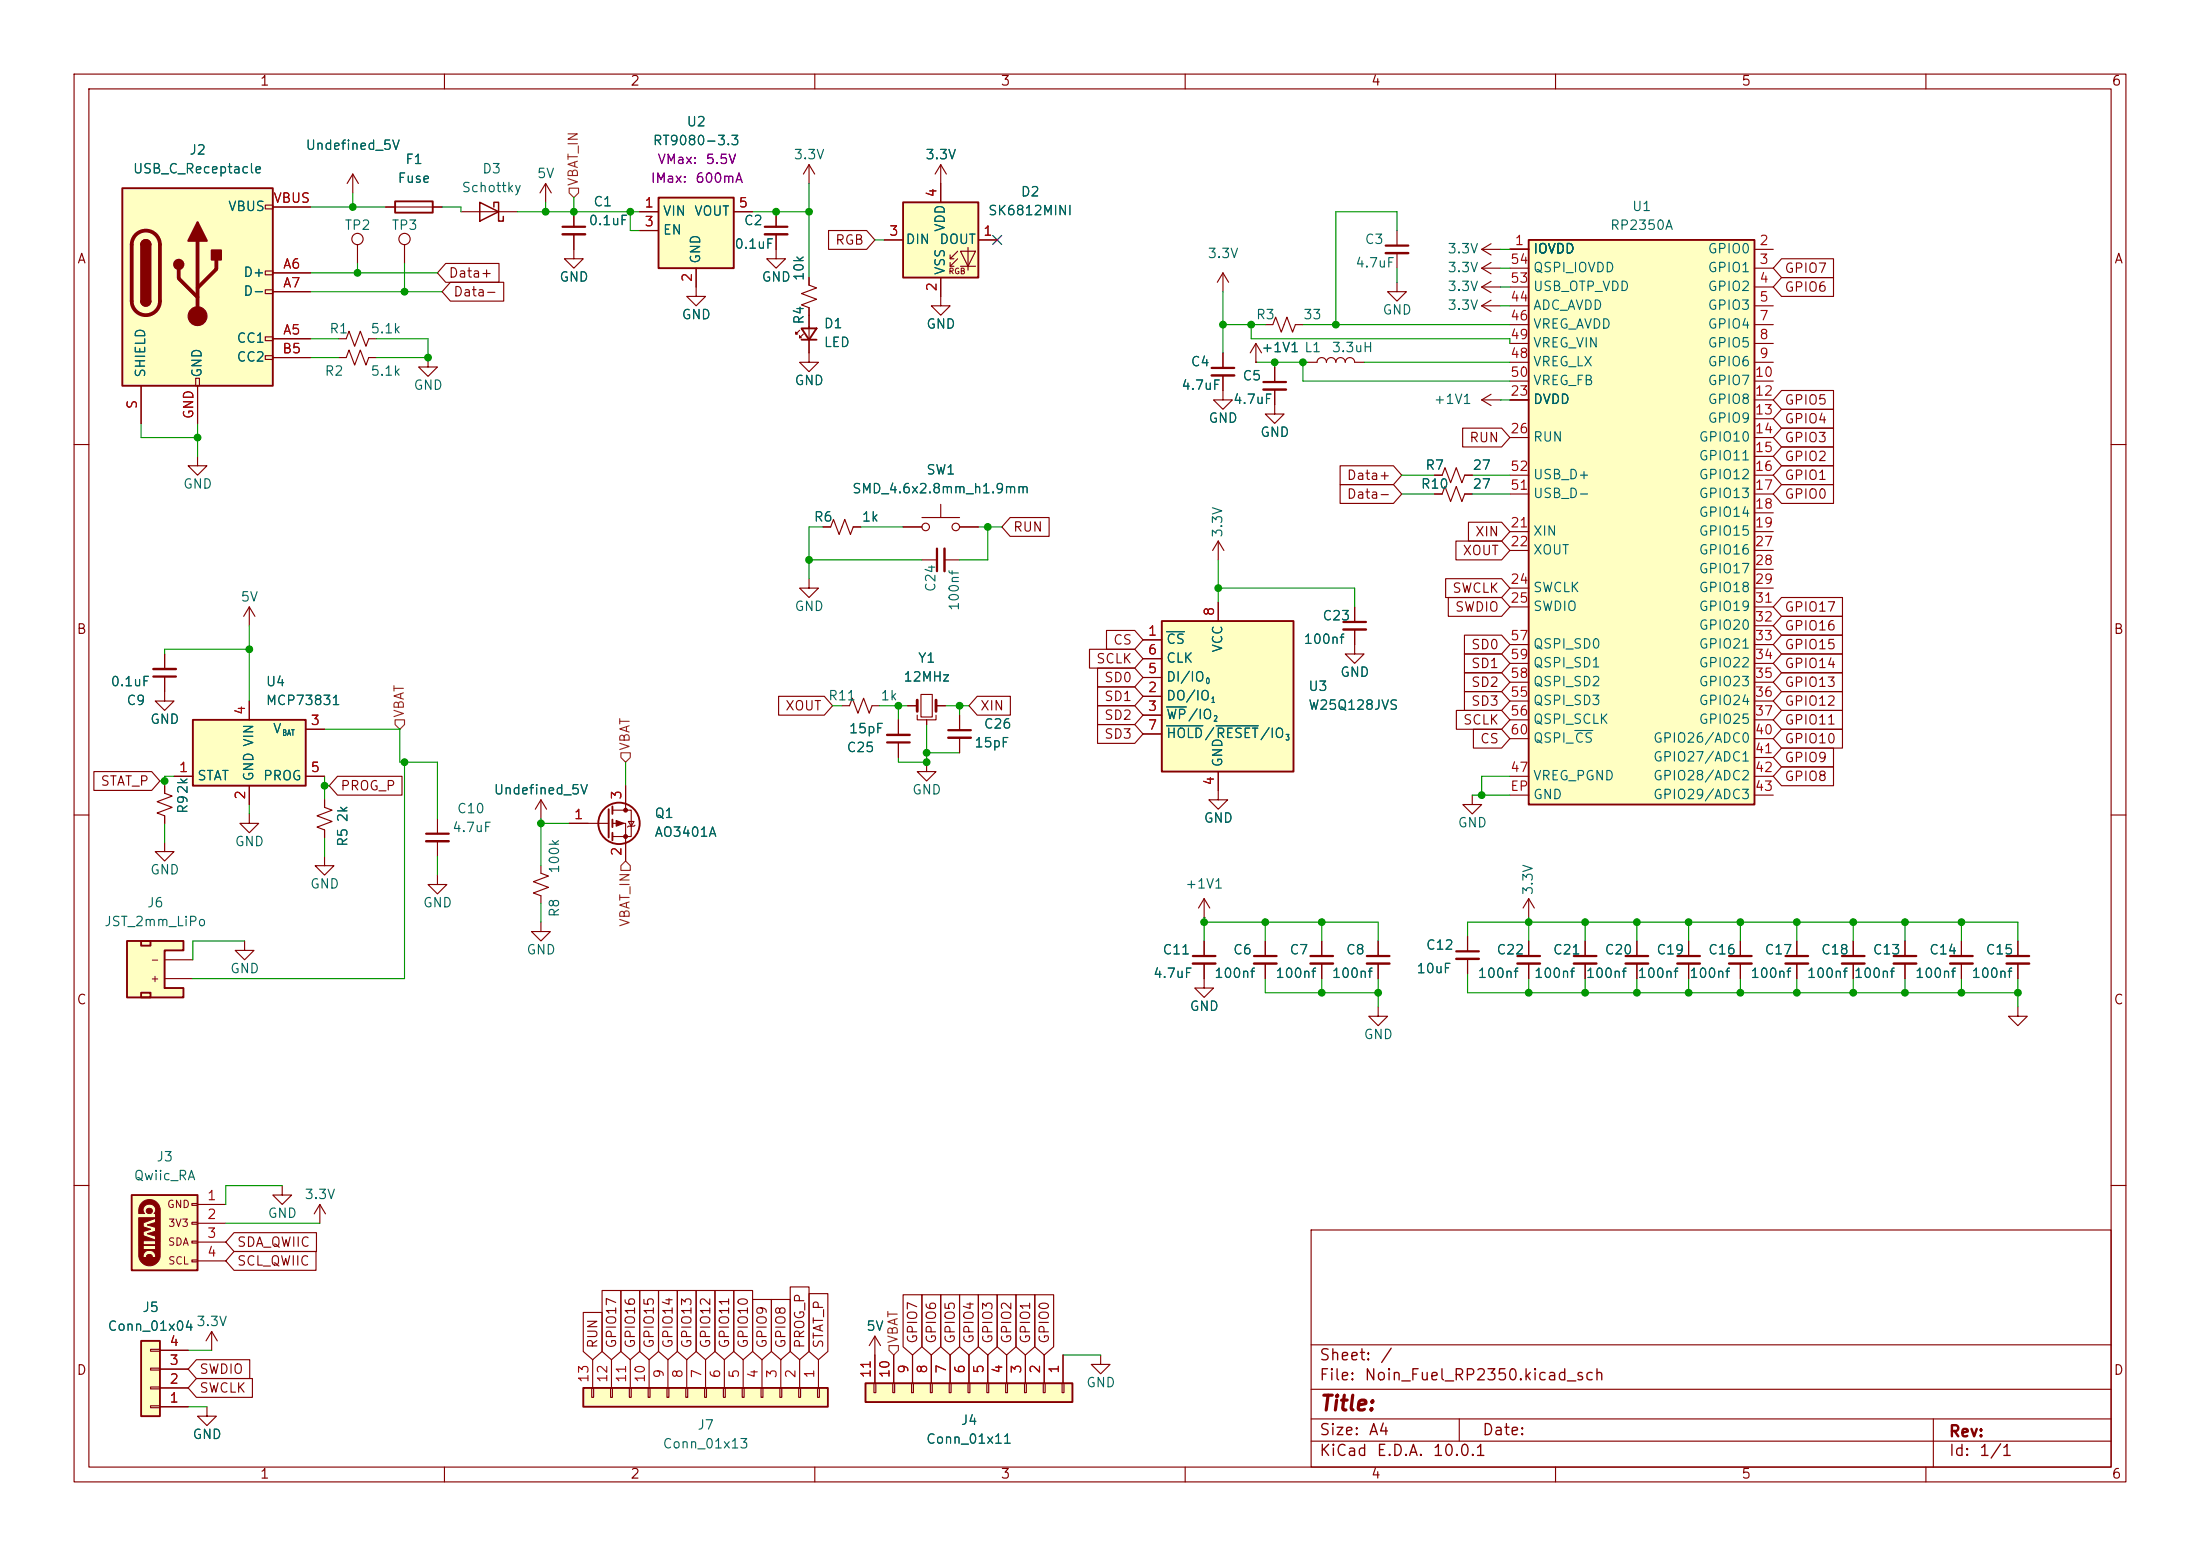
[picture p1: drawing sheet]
<svg xmlns="http://www.w3.org/2000/svg" width="297mm" height="210mm" viewBox="0 0 297 210" stroke-linecap="round" stroke-linejoin="round" font-family="sans-serif">
<g fill="none" stroke="#840000" stroke-width=".15">
<path d="M10 10h277v190h-277zM12 12h273v186h-273zM60 10v2M110 10v2M160 10v2M210 10v2M260 10v2M109.2 37.5v1l1 .4-2 .7 2 .8-2 .7 1 .4v1M127 22.2l-.8 1.3M127 22.2l.8 1.3M127 22.2v2.6M10 60h2"/>
<path d="M285 60h2M10 110h2M73 116.8v1.1l1 .3-2 .8 2 .8-2 .7 1 .4v1M285 110h2M73 124.5v1.2h1.3l-1.3 1.3-1.2-1.3h1.2M221 127v2M221 130v2.1M272.4 135.9v1.3h1.3l-1.3 1.2-1.3-1.2h1.3M10 160h2M28.6 179.7l-.8 1.3M28.6 179.7l.7 1.3M28.6 179.7v2.5"/>
<path d="M177 166h108v32h-108zM285 160h2M60 198v2M110 198v2M160 198v2M177 194.5h108M177 191.5h108M177 187.5h108M177 181.5h108M197 191.5v3M210 198v2M260 198v2"/>
<path d="M261 191.5v6.5"/>
</g>
<path d="M219.5 129h3" fill="none" stroke="#840000" stroke-width=".3"/>
<path d="M219.5 130h3" fill="none" stroke="#840000" stroke-width=".33"/>
<path d="M121.9 27.3h10.2v10.2h-10.2z" fill="#ffffc2"/>
<g fill="none" stroke="#840000" stroke-width=".15">
<path d="M109.2 22.2l-.7 1.3M109.2 22.2l.8 1.3M109.2 22.2v2.6M119.4 32.4h2.5M127 24.8v2.5M127 37.5v2.5M128.3 34.9h.5M128.3 35.9h.5M129.3 33.9l-1 1v-.5M129.3 34.9l-1 1v-.5M129.7 33.9h2l-1 2zM129.7 35.9h2"/>
<path d="M130.7 33.4v3M132.1 32.4h2.5M257.2 127v2M257.2 130v2.1M264.8 127v2M264.8 130v2.1"/>
</g>
<path d="M121.9 27.3h10.2v10.2h-10.2z" fill="none" stroke="#840000" stroke-width=".25"/>
<path d="M255.7 129h3M263.3 129h3" fill="none" stroke="#840000" stroke-width=".3"/>
<path d="M255.7 130h3M263.3 130h3" fill="none" stroke="#840000" stroke-width=".33"/>
<path d="M19 181h2.6v10.1h-2.6z" fill="#ffffc2"/>
<path d="M19 181h2.6v10.1h-2.6z" fill="none" stroke="#840000" stroke-width=".25"/>
<g fill="none" stroke="#840000" stroke-width=".15">
<path d="M188.6 31.1v2M188.6 34.2v2M200 33.7l1.3 .7M200 33.7h2.6M201.3 32.9l-1.3 .8M109.2 47.6v1.3h1.3l-1.3 1.3-1.3-1.3h1.3M22.2 91.3v3.3h1.3l-1.3 1.3-1.2-1.3h1.2M22.2 88.3v2M33.7 81.9l-.8 1.3M33.7 81.9l.7 1.3M33.7 81.9v2.6M206.4 121.3l-.8 1.3"/>
<path d="M206.4 121.3l.7 1.3M206.4 121.3v2.5M228 127v2M228 130v2.1M234.9 127v2M234.9 130v2.1M250.2 127v2M250.2 130v2.1M20.3 189.7h1.3v.3h-1.3zM20.3 187.2h1.3v.3h-1.3zM20.3 184.7h1.3v.2h-1.3zM20.3 182.1h1.3v.3h-1.3z"/>
<path d="M21.6 189.9h3.8M21.6 187.3h3.8M21.6 184.8h3.8M21.6 182.2h3.8M27.9 189.9v1.2h1.3l-1.3 1.3-1.2-1.3h1.2"/>
</g>
<path d="M187.1 33.1h3M20.7 91.3h3M226.4 129h3.1M233.4 129h3.1M248.7 129h3" fill="none" stroke="#840000" stroke-width=".3"/>
<path d="M187.1 34.2h3M20.7 90.3h3M226.4 130h3.1M233.4 130h3.1M248.7 130h3" fill="none" stroke="#840000" stroke-width=".33"/>
<path d="M26 97.2h15.3v8.8h-15.3z" fill="#ffffc2"/>
<path d="M26 97.2h15.3v8.8h-15.3z" fill="none" stroke="#840000" stroke-width=".25"/>
<g fill="none" stroke="#840000" stroke-width=".15">
<path d="M62.2 28.6h7.6M33.7 94.6v2.6M41.3 98.4h2.5M182.9 87v1.3h1.2l-1.2 1.2-1.3-1.2h1.3M22.2 113.7v1.2h1.3l-1.3 1.3-1.2-1.3h1.2M23.5 104.8h2.5M33.7 106v2.6M41.3 104.8h2.5M43.8 108v1l1 .3-2 .8 2 .8-2 .7 1 .4v1M206.4 127v2M206.4 130v2.1M214 127v2"/>
<path d="M214 130v2.1"/>
</g>
<path d="M204.9 129h3M212.5 129h3" fill="none" stroke="#840000" stroke-width=".3"/>
<path d="M204.9 130h3M212.5 130h3" fill="none" stroke="#840000" stroke-width=".33"/>
<path d="M64.8 27.3l2.5 1.3-2.5 1.2zM66.7 27.9v-.6h.6v2.5h.6v-.6" fill="none" stroke="#840000" stroke-width=".2"/>
<path d="M156.8 83.8h17.8v20.3h-17.8z" fill="#ffffc2"/>
<path d="M156.8 83.8h17.8v20.3h-17.8z" fill="none" stroke="#840000" stroke-width=".25"/>
<g fill="none" stroke="#840000" stroke-width=".15">
<path d="M165.1 36.8l-.8 1.3M165.1 36.8l.8 1.3M165.1 36.8v2.6M188.6 38.1v1.3h1.3l-1.3 1.2-1.3-1.2h1.3M169.5 48.9h.1M169.5 46.4l-.7 1.2M169.5 46.4l.8 1.2M169.5 46.4v2.5M170.8 43.8h1l.4-1 .8 2 .7-2 .8 2 .4-1h1M200 54l1.3 .7M200 54h2.6M201.3 53.2l-1.3 .8"/>
<path d="M202.6 54h.1M193.7 66.7h1l.4-1 .7 2 .8-2 .8 2 .3-1h1.1M193.7 64.1h1l.4-1 .7 2.1 .8-2.1 .8 2.1 .3-1.1h1.1M121.3 97.2v2M129.5 96.5v2.1M129.5 99.6v2M154.3 86.4h2.5M154.3 94h2.5M154.3 96.5h2.5M154.3 91.4h2.5M154.3 88.9h2.5M154.3 99.1h2.5"/>
<path d="M164.5 81.3v2.5M182.9 81.9v2M182.9 85v2M22.2 106v1.1l1 .3-2 .8 2 .8-2 .7 1 .4v1M33.7 109.9v1.2h1.2l-1.2 1.3-1.3-1.3h1.3M43.8 115.6v1.2h1.3l-1.3 1.3-1.3-1.3h1.3M121.3 100.2v2M125.1 102.9v1.2h1.3l-1.3 1.3-1.3-1.3h1.3M164.5 104.1v3.9h1.2l-1.2 1.2-1.3-1.2h1.3M33 127v1.3h1.3l-1.3 1.2-1.3-1.2h1.3M162.6 123.8h.1M162.6 121.3l-.8 1.3"/>
<path d="M162.6 121.3l.7 1.3M162.6 121.3v2.5M186.1 135.9v1.3h1.2l-1.2 1.2-1.3-1.2h1.3"/>
</g>
<path d="M157.5 85.3h2.4M157.5 95.4h2.7M157.5 98h4.9M164.2 98h5.7" fill="none" stroke="#006464" stroke-width=".15"/>
<path d="M128 98.6h3.1M181.4 83.9h3M119.8 100.2h3" fill="none" stroke="#840000" stroke-width=".3"/>
<path d="M119.8 99.2h3M128 99.6h3.1M181.4 85h3" fill="none" stroke="#840000" stroke-width=".33"/>
<path d="M206.4 32.4h30.5v76.2h-30.5z" fill="#ffffc2"/>
<path d="M206.4 32.4h30.5v76.2h-30.5z" fill="none" stroke="#840000" stroke-width=".25"/>
<g fill="none" stroke="#840000" stroke-width=".15">
<path d="M203.8 33.7h2.6M203.8 36.2h2.6M203.8 38.7h2.6M236.9 33.7h2.5M236.9 36.2h2.5M236.9 38.7h2.5M203.8 41.3h2.6M203.8 54h2.6M203.8 43.8h2.6M203.8 46.4h2.6M203.8 48.9h2.6M203.8 51.4h2.6"/>
<path d="M203.8 59.1h2.6M236.9 41.3h2.5M236.9 54h2.5M236.9 43.8h2.5M236.9 46.4h2.5M236.9 48.9h2.5M236.9 51.4h2.5M236.9 56.5h2.5M236.9 59.1h2.5M203.8 64.1h2.6M203.8 66.7h2.6M203.8 71.8h2.6"/>
<path d="M203.8 74.3h2.6M203.8 79.4h2.6M236.9 61.6h2.5M236.9 64.1h2.5M236.9 66.7h2.5M236.9 69.2h2.5M236.9 71.8h2.5M236.9 74.3h2.5M236.9 79.4h2.5M236.9 76.8h2.5M203.8 81.9h2.6M203.8 87h2.6"/>
<path d="M203.8 89.5h2.6M203.8 92.1h2.6M203.8 94.6h2.6M203.8 97.2h2.6M203.8 99.7h2.6M236.9 81.9h2.5M236.9 84.5h2.5M236.9 87h2.5M236.9 89.5h2.5M236.9 92.1h2.5M236.9 94.6h2.5M236.9 97.2h2.5"/>
<path d="M236.9 99.7h2.5M203.8 104.8h2.6M203.8 107.3h2.6M236.9 102.2h2.5M236.9 104.8h2.5M236.9 107.3h2.5"/>
</g>
<path d="M212.6 98.6h2.4" fill="none" stroke="#006464" stroke-width=".15"/>
<path d="M78.7 187.3h33.1v2.6h-33.1z" fill="#ffffc2"/>
<g fill="none" stroke="#840000" stroke-width=".25">
<path d="M82.2 109.2v3.8M82.7 108.8v1.1M82.7 110.6v1M82.7 112.4v1M78.7 187.3h33.1v2.6h-33.1z"/>
<circle cx="83.6" cy="111.1" r="2.79"/>
</g>
<g fill="none" stroke="#840000" stroke-width=".15">
<path d="M200 41.3l1.3 .7M200 41.3h2.6M201.3 40.5l-1.3 .8M76.8 111.1h5.4M82.7 109.3h2.5v3.6h-2.5M82.7 111.1h1.8v5.1M84.5 106v3.3M84.8 110.9h.8l-.4 .6zM85.7 111.4l-.1 .1h-.8l-.1 .1M178.4 127v2M178.4 130v2.1M79.9 187.3h.2v1.3h-.2z"/>
<path d="M80 183.5v3.8M82.4 187.3h.3v1.3h-.3zM82.5 183.5v3.8M85 187.3h.2v1.3h-.2zM85.1 183.5v3.8M87.5 187.3h.3v1.3h-.3zM87.6 183.5v3.8M90 187.3h.3v1.3h-.3zM90.2 183.5v3.8M92.6 187.3h.2v1.3h-.2zM92.7 183.5v3.8M95.1 187.3h.3v1.3h-.3z"/>
<path d="M95.2 183.5v3.8M97.7 187.3h.2v1.3h-.2zM97.8 183.5v3.8M100.2 187.3h.3v1.3h-.3zM100.3 183.5v3.8M102.7 187.3h.3v1.3h-.3zM102.9 183.5v3.8M105.3 187.3h.2v1.3h-.2zM105.4 183.5v3.8M107.8 187.3h.3v1.3h-.3zM107.9 183.5v3.8M110.4 187.3h.2v1.3h-.2z"/>
<path d="M110.5 183.5v3.8"/>
</g>
<path d="M176.9 129h3.1" fill="none" stroke="#840000" stroke-width=".3"/>
<path d="M176.9 130h3.1" fill="none" stroke="#840000" stroke-width=".33"/>
<g fill="#840000" stroke="#840000" stroke-width=".15">
<path d="M83.2 110.7l1 .4-1 .4z"/>
<circle cx="84.5" cy="109.3" r=".25"/>
<circle cx="84.5" cy="112.9" r=".25"/>
</g>
<path d="M116.8 186.7h28v2.5h-28z" fill="#ffffc2"/>
<path d="M53.3 27.2h5.1v1.5h-5.1zM116.8 186.7h28v2.5h-28z" fill="none" stroke="#840000" stroke-width=".25"/>
<g fill="none" stroke="#840000" stroke-width=".15">
<path d="M47.6 23.5l-.7 1.3M47.6 23.5l.8 1.3M47.6 23.5v2.5M52.1 27.9h7.6M54.6 33v2.6M77.5 31.6v3.3h1.2l-1.2 1.3-1.3-1.3h1.3M77.5 28.6v2M200 36.2l1.3 .8M200 36.2h2.6M200 38.7l1.3 .8M200 38.7h2.6M201.3 35.4l-1.3 .8"/>
<path d="M201.3 38l-1.3 .7M57.8 48.3v1.2h1.3l-1.3 1.3-1.3-1.3h1.3M165.1 50.7v3.3h1.3l-1.3 1.2-1.3-1.2h1.3M165.1 47.6v2.1M172.1 52.6v3.3h1.3l-1.3 1.3-1.3-1.3h1.3M172.1 49.5v2.1M176.5 48.9h1.3a.64 .64 0 0 1 .6-.6 .64 .64 0 0 1 .7 .6 .64 .64 0 0 1 .6-.6 .64 .64 0 0 1 .6 .6 .64 .64 0 0 1 .7-.6 .64 .64 0 0 1 .6 .6 .64 .64 0 0 1 .6-.6 .64 .64 0 0 1 .7 .6h1.2M26.7 61.6v1.3h1.2l-1.2 1.2-1.3-1.2h1.3M164.5 73l-.8 1.3M164.5 73l.7 1.3M164.5 73v2.6M198.8 107.3v1.3h1.2l-1.2 1.3-1.3-1.3h1.3"/>
<path d="M43.2 162.6l-.8 1.2M43.2 162.6l.7 1.2M43.2 162.6v2.5M118 186.7h.2v1.3h-.2zM118.1 180.3v6.4M118.1 180.3l-.8 1.3M118.1 180.3l.8 1.3M120.5 186.7h.3v1.3h-.3zM120.6 182.9v3.8M123.1 186.7h.2v1.3h-.2zM123.2 182.9v3.8M125.6 186.7h.3v1.3h-.3z"/>
<path d="M125.7 182.9v3.8M128.1 186.7h.3v1.3h-.3zM128.3 182.9v3.8M130.7 186.7h.2v1.3h-.2zM130.8 182.9v3.8M133.2 186.7h.3v1.3h-.3zM133.3 182.9v3.8M135.8 186.7h.2v1.3h-.2zM135.9 182.9v3.8M138.3 186.7h.3v1.3h-.3zM138.4 182.9v3.8M140.8 186.7h.3v1.3h-.3z"/>
<path d="M141 182.9v3.8M143.4 186.7h.2v1.3h-.2zM143.5 182.9v3.8M148.6 182.9v1.3h1.3l-1.3 1.2-1.3-1.2h1.3"/>
<circle cx="54.6" cy="32.3" r=".76"/>
</g>
<path d="M75.9 30.6h3.1M163.6 49.7h3M170.6 51.6h3" fill="none" stroke="#840000" stroke-width=".3"/>
<path d="M75.9 31.6h3.1M163.6 50.7h3M170.6 52.6h3" fill="none" stroke="#840000" stroke-width=".33"/>
<path d="M16.5 25.4h20.3v26.7h-20.3z" fill="#ffffc2"/>
<g fill="none" stroke="#840000" stroke-width=".15">
<path d="M35.8 27.7h1v.5h-1zM35.8 36.6h1v.5h-1zM35.8 39.1h1v.5h-1zM36.8 36.8h5.1M36.8 39.4h5.1M36.8 27.9h5.1M48.3 33v2.6M19 52.1v5.1M26.4 51.1h.5v1h-.5zM26.7 52.1v5.1M35.8 45.5h1v.5h-1zM35.8 48h1v.5h-1z"/>
<path d="M36.8 45.7h5.1M36.8 48.3h5.1M59.1 118.1v1.3h1.2l-1.2 1.3-1.3-1.3h1.3M59.1 110.5v2M59.1 113.5v2.1M73 108l-.7 1.2M73 108l.8 1.2M73 108v2.5M162.6 130v3.4h1.2l-1.2 1.2-1.3-1.2h1.3M162.6 127v2M170.8 127v2M170.8 130v2.1"/>
<path d="M186.1 127v2M186.1 130v2.1M198.1 126.4v2M198.1 129.4v2M242.6 127v2M242.6 130v2.1M272.4 127v2M272.4 130v2.1"/>
<circle cx="48.3" cy="32.3" r=".76"/>
</g>
<path d="M16.5 25.4h20.3v26.7h-20.3zM19 33a.64 .64 0 0 1 .7-.6 .64 .64 0 0 1 .6 .6M19 40.6a.64 .64 0 0 0 .7 .7 .64 .64 0 0 0 .6-.7" fill="none" stroke="#840000" stroke-width=".25"/>
<path d="M18.3 31.7a1.9 1.9 0 0 1 2.1-.4 1.9 1.9 0 0 1 1.2 1.7v7.6a1.91 1.91 0 0 1-1.9 1.9 1.91 1.91 0 0 1-1.9-1.9v-7.6a1.9 1.9 0 0 1 .5-1.3zM24.1 36.3v1.3l2.6 2.5M26.7 32.5v10.2M29.2 35.1v1.2l-2.5 2.6" fill="none" stroke="#840000" stroke-width=".51"/>
<g fill="#840000" stroke="#840000" stroke-width=".25">
<path d="M19 33h1.3v7.6h-1.3z"/>
<path d="M19.2 32.6a.64 .64 0 0 1 .7-.2 .64 .64 0 0 1 .4 .6h-1.3z"/>
<path d="M19 40.6h1.3a.64 .64 0 0 1-.6 .7 .64 .64 0 0 1-.7-.7z"/>
<path d="M26.7 30l1.2 2.5h-2.5z"/>
<path d="M28.6 33.8h1.2v1.3h-1.2z"/>
<circle cx="24.1" cy="35.7" r=".63"/>
</g>
<circle cx="26.7" cy="42.7" r="1.27" fill="#840000" stroke="#840000" stroke-width=".15"/>
<path d="M57.5 112.5h3.1M161 129h3.1M169.3 129h3M184.5 129h3.1M196.6 128.4h3M241 129h3.1M270.9 129h3" fill="none" stroke="#840000" stroke-width=".3"/>
<path d="M57.5 113.5h3.1M161 130h3.1M169.3 130h3M184.5 130h3.1M196.6 129.4h3M241 130h3.1M270.9 130h3" fill="none" stroke="#840000" stroke-width=".33"/>
<path d="M17.1 127h7.7v1.3h-2.6v5.1h2.6v1.2h-7.7z" fill="#ffffc2"/>
<path d="M17.1 127h7.7v1.3h-2.6v5.1h2.6v1.2h-7.7zM19 134h1.3v.6h-1.3zM19 127h1.3v.6h-1.3z" fill="none" stroke="#840000" stroke-width=".25"/>
<path d="M73.7 24.8l-.8 1.2M73.7 24.8l.7 1.2M73.7 24.8v2.5M45.7 48.3h1l.4-1.1 .8 2.1 .7-2.1 .8 2.1 .4-1h1M45.7 45.7h1l.4-1 .8 2 .7-2 .8 2 .4-1h1M22.2 129.5h3.8M22.2 132.1h3.8M38.1 160v1.3h1.3l-1.3 1.3-1.3-1.3h1.3" fill="none" stroke="#840000" stroke-width=".15"/>
<path d="M17.8 161.3h8.9v10.2h-8.9z" fill="#ffffc2"/>
<g fill="#840000" stroke="#840000" stroke-width=".14">
<path d="M19.2 162.3a1.46 1.46 0 0 1 2.4 .8v6.4a1.45 1.45 0 0 1-1.4 1.3 1.45 1.45 0 0 1-1.5-1.2v-5.3h2.3v.1l-1.7 .6v.6l1.1 .3-1.1 .3v2.4h.9v.2a.8 .8 0 0 0-.9 .9h.5a.4 .4 0 0 1 .4-.4 .4 .4 0 0 1 .4 .4h.4a.82 .82 0 0 0-.8-.9v-.2h.8v-.5h-1.7v-.1h1.7v-.6h-1.7v-.6l1.7 .6v-.6l-1.1-.3 1.1-.3v-.5l-1.1-.4 1.1-.3v-1.2h-.2a.82 .82 0 0 0-.4-1.3 .82 .82 0 0 0-1.1 .8l.2 .5h-.8l.1-.9z"/>
<circle cx="20.1" cy="163.4" r=".4"/>
</g>
<path d="M17.8 161.3h8.9v10.2h-8.9z" fill="none" stroke="#840000" stroke-width=".25"/>
<g fill="none" stroke="#840000" stroke-width=".15">
<path d="M104.8 28.6v2M104.8 31.6v2.1M113.7 95.3h1l.4-1.1 .7 2.1 .8-2.1 .7 2.1 .4-1h1M122.6 95.3h1.2M123.8 96.5v.7h2.6v-.7M124.3 93.7h1.6v3.1h-1.6zM125.1 97.2v.6M126.4 95.3h1.2M25.9 170.1h.8v.2h-.8zM25.9 167.5h.8v.3h-.8zM25.9 165h.8v.2h-.8zM25.9 162.4h.8v.3h-.8z"/>
<path d="M26.7 162.6h3.8M26.7 165.1h3.8M26.7 167.6h3.8M26.7 170.2h3.8"/>
</g>
<path d="M123.8 94.5v1.5M126.4 94.5v1.5" fill="none" stroke="#840000" stroke-width=".38"/>
<path d="M103.3 30.6h3" fill="none" stroke="#840000" stroke-width=".3"/>
<path d="M103.3 31.6h3" fill="none" stroke="#840000" stroke-width=".33"/>
<path d="M88.9 26.7h10.2v9.5h-10.2z" fill="#ffffc2"/>
<path d="M88.9 26.7h10.2v9.5h-10.2zM108.2 44.3h2l-1 1.5zM108.2 45.8h2" fill="none" stroke="#840000" stroke-width=".25"/>
<g fill="none" stroke="#840000" stroke-width=".15">
<path d="M36.8 27.9h5.1M36.8 36.8h5.1M36.8 39.4h5.1M52.1 27.9h1.2M58.4 27.9h1.3M60.2 35.6h7.2v2.5h-7.2l-1.1-1.3zM60.8 38.1h7.2v2.5h-7.2l-1.1-1.2zM77.5 28.6v2M77.5 31.6v2.1M86.4 28.6h2.5M86.4 31.1h2.5M94 36.2v3.8h1.2l-1.2 1.3-1.3-1.3h1.3"/>
<path d="M99.1 28.6h2.5M104.8 31.6v3.3h1.2l-1.2 1.3-1.3-1.3h1.3M104.8 28.6v2M109.2 37.5v1M111.9 31.1h5.1l1.1 1.3-1.1 1.3h-5.1zM119.4 32.4h2.5M127 37.5v3.8h1.3l-1.3 1.2-1.3-1.2h1.3M127 24.8v2.5M132.1 32.4h2.5M240.5 34.9h7v2.6h-7l-1.1-1.3zM240.5 37.5h7v2.5h-7l-1.1-1.3zM19 52.1v5.1"/>
<path d="M26.7 52.1v5.1M36.8 45.7h5.1M36.8 48.3h5.1M107.9 44.6l-.5 .5v-.3v.3h.3M108.5 45.1l-.6 .5v-.3v.3h.3M109.2 41.5v6.1M165.1 47.6v2.1M165.1 50.7v2M169.5 48.9h.1M172.1 49.5v2.1M172.1 52.6v2M197.5 57.8h5.2l1.1 1.3-1.1 1.2h-5.2z"/>
<path d="M240.5 55.2h7v2.6h-7l-1.1-1.3zM240.5 57.8h7v2.5h-7l-1.1-1.2zM240.5 52.7h7v2.5h-7l-1.1-1.2zM109.2 78.1v1.3h1.3l-1.3 1.2-1.3-1.2h1.3M111.1 71.1h1l.4-1 .8 2 .7-2 .8 2 .4-1h1M121.9 71.1h2.6M124.5 69.9h5M124.5 75.6h2M127 68.1v1.8M127.5 75.6h2M129.5 71.1h2.6M136.4 69.8h5.2v2.6h-5.2l-1.1-1.3z"/>
<path d="M180.9 62.9h7.2l1.1 1.2-1.1 1.3h-7.2zM180.9 65.4h7.2l1.1 1.3-1.1 1.2h-7.2zM193.7 66.7h1M193.7 64.1h1M195.2 78.1h7.5l1.1 1.3-1.1 1.2h-7.5zM196.6 73h6.1l1.1 1.3-1.1 1.3h-6.1zM197.7 66.7h1.1M197.7 64.1h1.1M198.2 70.5h4.5l1.1 1.3-1.1 1.2h-4.5zM240.5 62.9h7v2.5h-7l-1.1-1.3zM240.5 60.3h7v2.6h-7l-1.1-1.3zM240.5 65.4h7v2.5h-7l-1.1-1.2z"/>
<path d="M22.2 88.3v2M22.2 91.3v2M33.7 94.6v2.6M41.3 98.4h2.5M105.1 94h6.2l1.1 1.3-1.1 1.2h-6.2zM121.3 97.2v2M122.6 95.3h1.2M125.1 97.2v.6M126.4 95.3h1.2M129.5 96.5v2.1M129.5 99.6v2M131.9 94h4.5v2.5h-4.5l-1.1-1.2z"/>
<path d="M147.1 87.6h6.1l1.1 1.3-1.1 1.3h-6.1zM148.2 92.7h5l1.1 1.3-1.1 1.3h-5zM148.2 90.2h5l1.1 1.2-1.1 1.3h-5zM148.2 97.8h5l1.1 1.3-1.1 1.2h-5zM148.2 95.2h5l1.1 1.3-1.1 1.3h-5zM149.4 85.1h3.8l1.1 1.3-1.1 1.2h-3.8zM154.3 86.4h2.5M154.3 94h2.5M154.3 96.5h2.5M154.3 91.4h2.5M154.3 88.9h2.5M154.3 99.1h2.5"/>
<path d="M164.5 81.3v2.5M182.9 81.9v2M182.9 85v2M195.5 80.6h7.2l1.1 1.3-1.1 1.3h-7.2zM196.6 95.9h6.1l1.1 1.3-1.1 1.2h-6.1zM197.7 88.3h5l1.1 1.2-1.1 1.3h-5zM197.7 93.3h5l1.1 1.3-1.1 1.3h-5zM197.7 90.8h5l1.1 1.3-1.1 1.2h-5zM197.7 85.7h5l1.1 1.3-1.1 1.3h-5zM198.9 98.4h3.8l1.1 1.3-1.1 1.3h-3.8zM240.5 90.8h8.2v2.5h-8.2l-1.1-1.2zM240.5 95.9h8.2v2.5h-8.2l-1.1-1.2z"/>
<path d="M240.5 98.4h8.2v2.6h-8.2l-1.1-1.3zM240.5 93.3h8.2v2.6h-8.2l-1.1-1.3zM240.5 85.7h8.2v2.6h-8.2l-1.1-1.3zM240.5 88.3h8.2v2.5h-8.2l-1.1-1.3zM240.5 80.6h8.2v2.6h-8.2l-1.1-1.3zM240.5 83.2h8.2v2.5h-8.2l-1.1-1.2zM12.7 104.1h7.8l1.1 1.3-1.1 1.3h-7.8zM22.2 106v1.1M22.2 110.1v1M23.5 104.8h2.5M33.7 106v2.6M41.3 104.8h2.5"/>
<path d="M43.8 108v1M43.8 112v1M45.6 104.8h8.7v2.5h-8.7l-1.2-1.3zM76.8 111.1h2.6M84.5 106v2.6M84.5 113.7v2.5M121.3 100.2v2M164.5 104.1v2.6M240.5 103.5h7v2.5h-7l-1.1-1.2zM240.5 101h7v2.5h-7l-1.1-1.3zM162.6 127v2M162.6 130v2.1"/>
<path d="M170.8 127v2M170.8 130v2.1M178.4 127v2M178.4 130v2.1M186.1 127v2M186.1 130v2.1M198.1 126.4v2M198.1 129.4v2M206.4 127v2M206.4 130v2.1M214 127v2M214 130v2.1"/>
<path d="M221 127v2M221 130v2.1M228 127v2M228 130v2.1M234.9 127v2M234.9 130v2.1M242.6 127v2M242.6 130v2.1M250.2 127v2M250.2 130v2.1M257.2 127v2M257.2 130v2.1"/>
<path d="M264.8 127v2M264.8 130v2.1M272.4 127v2M272.4 130v2.1M31.6 166.4h11.1v2.5h-11.1l-1.1-1.3zM31.6 168.9h11.1v2.6h-11.1l-1.1-1.3zM78.7 177.1h2.6v5.3l-1.3 1.1-1.3-1.1zM81.3 174.2h2.5v8.2l-1.3 1.1-1.2-1.1zM83.8 174.2h2.6v8.2l-1.3 1.1-1.3-1.1zM86.4 174.2h2.5v8.2l-1.3 1.1-1.2-1.1zM88.9 174.2h2.5v8.2l-1.2 1.1-1.3-1.1zM91.4 174.2h2.6v8.2l-1.3 1.1-1.3-1.1z"/>
<path d="M94 174.2h2.5v8.2l-1.3 1.1-1.2-1.1zM96.5 174.2h2.6v8.2l-1.3 1.1-1.3-1.1zM99.1 174.2h2.5v8.2l-1.3 1.1-1.2-1.1zM101.6 175.4h2.5v7l-1.2 1.1-1.3-1.1zM104.1 175.4h2.6v7l-1.3 1.1-1.3-1.1zM106.7 173.7h2.5v8.7l-1.3 1.1-1.2-1.1zM109.2 174.6h2.6v7.8l-1.3 1.1-1.3-1.1zM121.9 174.7h2.6v7.1l-1.3 1.1-1.3-1.1zM124.5 174.7h2.5v7.1l-1.3 1.1-1.2-1.1zM127 174.7h2.5v7.1l-1.2 1.1-1.3-1.1zM129.5 174.7h2.6v7.1l-1.3 1.1-1.3-1.1zM132.1 174.7h2.5v7.1l-1.3 1.1-1.2-1.1z"/>
<path d="M134.6 174.7h2.6v7.1l-1.3 1.1-1.3-1.1zM137.2 174.7h2.5v7.1l-1.3 1.1-1.2-1.1zM139.7 174.7h2.5v7.1l-1.2 1.1-1.3-1.1zM21.6 189.9h3.8M21.6 187.3h3.8M21.6 184.8h3.8M21.6 182.2h3.8M26.5 183.5h7.2v2.6h-7.2l-1.1-1.3zM26.5 186.1h7.6v2.5h-7.6l-1.1-1.3zM118.1 182.9v3.8M120.6 182.9v3.8M123.2 182.9v3.8"/>
<path d="M125.7 182.9v3.8M128.3 182.9v3.8M130.8 182.9v3.8M133.3 182.9v3.8M135.9 182.9v3.8M138.4 182.9v3.8M141 182.9v3.8M143.5 182.9v3.8"/>
<circle cx="125" cy="71.1" r=".51"/>
<circle cx="129" cy="71.1" r=".51"/>
</g>
<path d="M126.5 74v3.1" fill="none" stroke="#840000" stroke-width=".3"/>
<path d="M127.5 74v3.1" fill="none" stroke="#840000" stroke-width=".33"/>
<path d="M76.8 25.4h1.3v.6l-.6 .7-.7-.7zM53.3 97.2h1.3v.6l-.6 .6-.7-.6zM83.8 101.6h1.3v.6l-.6 .7-.7-.7zM84.5 116.2l.6 .6v.7h-1.3v-.7zM120 181.6h1.3v.6l-.7 .7-.6-.7z" fill="none" stroke="#725600" stroke-width=".15"/>
<g fill="none" stroke="#009600" stroke-width=".15">
<path d="M41.9 36.8h17.2M41.9 27.9h10.2M41.9 39.4h17.8M47.6 26v1.9M48.3 35.6v1.2M54.6 35.6v3.8M59.7 27.9h2.5v.7M69.8 28.6h16.6M73.7 27.3v1.3M77.5 26.7v1.9M85.1 28.6v2.5h1.3M101.6 28.6h7.6"/>
<path d="M109.2 24.8v12.7M118.1 32.4h1.3M165.1 39.4v8.2M188.6 31.1v-2.5h-8.3v15.2M188.6 36.2v1.9M202.6 38.7h1.2M202.6 36.2h1.2M202.6 33.7h1.2M19 57.2v1.9h7.7M26.7 57.2v4.4M41.9 45.7h3.8M41.9 48.3h3.8"/>
<path d="M50.8 45.7h7v2.6h-7M165.1 43.8h5.7M168.9 43.8v1.9h34.9v.7M169.5 48.9h7M172.1 48.9v.6M175.9 43.8h27.9M175.9 48.9v2.5h27.9M184.1 48.9h19.7M202.6 54h1.2M202.6 41.3h1.2M109.2 75.6h15.3M111.1 71.1h-1.9v7"/>
<path d="M116.2 71.1h5.7M132.1 71.1h3.2M133.3 71.1v4.5h-3.8M164.5 79.4h18.4v2.5M164.5 75.6v5.7M189.2 66.7h4.5M189.2 64.1h4.5M198.8 66.7h5M198.8 64.1h5M33.7 84.5v10.1M33.7 87.6h-11.5v.7M43.8 98.4h10.2v4.5h5.1v7.6"/>
<path d="M112.4 95.3h1.3M118.7 95.3h3.9M121.3 95.3v1.9M125.1 97.8v5.1h-3.8v-.7M127.6 95.3h3.2M129.5 95.3v1.2M21.6 105.4h.6M22.2 111.1v2.6M23.5 104.8h-1.3v1.2M33.7 108.6v1.3M43.8 104.8v3.2M43.8 113v2.6"/>
<path d="M43.8 106h.6M54.6 102.9v29.2h-28.6M59.1 115.6v2.5M73 111.1h3.8M73 110.5v6.3M84.5 102.9v3.1M125.1 101.6h4.4M198.8 107.3h5M203.8 104.8h-3.8v2.5M33 127h-7v2.5M73 121.9v2.6M162.6 124.5h23.5v2.5"/>
<path d="M162.6 123.8v3.2M170.8 132.1v1.9h15.3M170.8 124.5v2.5M178.4 124.5v2.5M178.4 132.1v1.9M186.1 132.1v3.8M198.1 126.4v-1.9h74.3v2.5M198.1 131.4v2.6h74.3M206.4 123.8v3.2M206.4 132.1v1.9M214 124.5v2.5M214 132.1v1.9"/>
<path d="M221 124.5v2.5M221 132.1v1.9M228 124.5v2.5M228 132.1v1.9M234.9 124.5v2.5M234.9 132.1v1.9M242.6 124.5v2.5M242.6 132.1v1.9M250.2 124.5v2.5M250.2 132.1v1.9M257.2 124.5v2.5M257.2 132.1v1.9"/>
<path d="M264.8 124.5v2.5M264.8 132.1v1.9M272.4 132.1v3.8M30.5 165.1h12.7M38.1 160h-7.6v2.6M25.4 182.2h3.2M25.4 189.9h2.5M143.5 182.9h5.1"/>
</g>
<path d="M134 31.8l1.2 1.2M135.2 31.8l-1.2 1.2" fill="none" stroke="#000084" stroke-width=".15"/>
<path d="M157.5 85.3h2.4M157.5 95.4h2.7M157.5 98h4.9M164.2 98h5.7" fill="none" stroke="#006464" stroke-width=".15"/>
<g fill="#009600" stroke="#009600" stroke-width=".14">
<circle cx="214" cy="134" r=".46"/>
<circle cx="234.9" cy="134" r=".46"/>
<circle cx="206.4" cy="124.5" r=".46"/>
<circle cx="228" cy="124.5" r=".46"/>
<circle cx="221" cy="134" r=".46"/>
<circle cx="221" cy="124.5" r=".46"/>
<circle cx="228" cy="134" r=".46"/>
<circle cx="214" cy="124.5" r=".46"/>
<circle cx="206.4" cy="134" r=".46"/>
<circle cx="175.9" cy="48.9" r=".46"/>
<circle cx="164.5" cy="79.4" r=".46"/>
<circle cx="180.3" cy="43.8" r=".46"/>
<circle cx="250.2" cy="124.5" r=".46"/>
<circle cx="257.2" cy="124.5" r=".46"/>
<circle cx="242.6" cy="124.5" r=".46"/>
<circle cx="234.9" cy="124.5" r=".46"/>
<circle cx="242.6" cy="134" r=".46"/>
<circle cx="264.8" cy="124.5" r=".46"/>
<circle cx="264.8" cy="134" r=".46"/>
<circle cx="272.4" cy="134" r=".46"/>
<circle cx="250.2" cy="134" r=".46"/>
<circle cx="257.2" cy="134" r=".46"/>
<circle cx="162.6" cy="124.5" r=".46"/>
<circle cx="186.1" cy="134" r=".46"/>
<circle cx="178.4" cy="134" r=".46"/>
<circle cx="178.4" cy="124.5" r=".46"/>
<circle cx="200" cy="107.3" r=".46"/>
<circle cx="170.8" cy="124.5" r=".46"/>
<circle cx="73" cy="111.1" r=".46"/>
<circle cx="54.6" cy="102.9" r=".46"/>
<circle cx="43.8" cy="106" r=".46"/>
<circle cx="129.5" cy="95.3" r=".46"/>
<circle cx="104.8" cy="28.6" r=".46"/>
<circle cx="172.1" cy="48.9" r=".46"/>
<circle cx="165.1" cy="43.8" r=".46"/>
<circle cx="168.9" cy="43.8" r=".46"/>
<circle cx="133.3" cy="71.1" r=".46"/>
<circle cx="109.2" cy="28.6" r=".46"/>
<circle cx="125.1" cy="101.6" r=".46"/>
<circle cx="125.1" cy="102.9" r=".46"/>
<circle cx="109.2" cy="75.6" r=".46"/>
<circle cx="33.7" cy="87.6" r=".46"/>
<circle cx="22.2" cy="105.4" r=".46"/>
<circle cx="121.3" cy="95.3" r=".46"/>
<circle cx="48.3" cy="36.8" r=".46"/>
<circle cx="26.7" cy="59.1" r=".46"/>
<circle cx="85.1" cy="28.6" r=".46"/>
<circle cx="77.5" cy="28.6" r=".46"/>
<circle cx="57.8" cy="48.3" r=".46"/>
<circle cx="47.6" cy="27.9" r=".46"/>
<circle cx="54.6" cy="39.4" r=".46"/>
<circle cx="73.7" cy="28.6" r=".46"/>
</g>
<text font-size="2" fill="#840000" x="178" y="190.9">Title:</text>
<g font-size="1.5" fill="#840000">
<text x="178" y="184">Sheet:</text>
<text x="186.2" y="184">/</text>
<text x="178" y="186.7">File:</text>
<text x="184.1" y="186.7">Noin_Fuel_RP2350.kicad_sch</text>
<text x="178" y="196.9">KiCad</text>
<text x="178" y="194.1">Size:</text>
<text x="184.7" y="194.1">A4</text>
<text x="185.7" y="196.9">E.D.A.</text>
<text x="193.3" y="196.9">10.0.1</text>
<text x="200" y="194.1">Date:</text>
<text x="263" y="194.3">Rev:</text>
<text x="263" y="196.9">Id:</text>
<text x="267.1" y="196.9">1/1</text>
</g>
<g font-size="1.3" fill="#840000">
<text x="35" y="11.9">1</text>
<text x="85" y="11.9">2</text>
<text x="135" y="11.9">3</text>
<text x="185" y="11.9">4</text>
<text x="235" y="11.9">5</text>
<text x="285" y="11.9">6</text>
<text x="10.3" y="35.9">A</text>
<text x="112.7" y="33.3">RGB</text>
<text x="285.3" y="35.9">A</text>
<text x="60.5" y="37.8">Data+</text>
<text x="61.1" y="40.3">Data-</text>
<text x="240.8" y="37.1">GPIO7</text>
<text x="240.8" y="39.7">GPIO6</text>
<text x="240.8" y="57.5">GPIO4</text>
<text x="240.8" y="54.9">GPIO5</text>
<text x="181.7" y="65.1">Data+</text>
<text x="198.3" y="60">RUN</text>
<text x="240.8" y="65.1">GPIO1</text>
<text x="240.8" y="62.5">GPIO2</text>
<text x="240.8" y="60">GPIO3</text>
<text x="181.7" y="67.6">Data-</text>
<text x="240.8" y="67.6">GPIO0</text>
<text x="136.7" y="72.1">RUN</text>
<text x="197.4" y="75.2">XOUT</text>
<text x="199.1" y="72.7">XIN</text>
<text x="196" y="80.3">SWCLK</text>
<text x="196.3" y="82.9">SWDIO</text>
<text x="240.8" y="82.9">GPIO17</text>
<text x="10.3" y="85.9">B</text>
<text x="147.9" y="89.9">SCLK</text>
<text x="150.2" y="87.3">CS</text>
<text x="198.5" y="87.9">SD0</text>
<text x="240.8" y="87.9">GPIO15</text>
<text x="240.8" y="85.4">GPIO16</text>
<text x="285.3" y="85.9">B</text>
<text x="149" y="94.9">SD1</text>
<text x="149" y="92.4">SD0</text>
<text x="198.5" y="90.5">SD1</text>
<text x="198.5" y="95.6">SD3</text>
<text x="198.5" y="93">SD2</text>
<text x="240.8" y="93">GPIO13</text>
<text x="240.8" y="95.6">GPIO12</text>
<text x="240.8" y="90.5">GPIO14</text>
<text x="105.9" y="96.2">XOUT</text>
<text x="132.2" y="96.2">XIN</text>
<text x="149" y="100">SD3</text>
<text x="149" y="97.5">SD2</text>
<text x="197.4" y="98.1">SCLK</text>
<text x="199.7" y="100.6">CS</text>
<text x="240.8" y="98.1">GPIO11</text>
<text x="240.8" y="100.6">GPIO10</text>
<text x="13.5" y="106.4">STAT_P</text>
<text x="45.9" y="107">PROG_P</text>
<text x="240.8" y="105.7">GPIO8</text>
<text x="240.8" y="103.2">GPIO9</text>
<text x="10.3" y="135.9">C</text>
<text x="285.3" y="135.9">C</text>
<text x="31.9" y="168.6">SDA_QWIIC</text>
<text x="31.9" y="171.1">SCL_QWIIC</text>
<text x="10.3" y="185.9">D</text>
<text x="26.8" y="185.7">SWDIO</text>
<text x="81" y="182.1" transform="rotate(-90 81 182.1)">RUN</text>
<text x="83.5" y="182.1" transform="rotate(-90 83.5 182.1)">GPIO17</text>
<text x="86" y="182.1" transform="rotate(-90 86 182.1)">GPIO16</text>
<text x="88.6" y="182.1" transform="rotate(-90 88.6 182.1)">GPIO15</text>
<text x="91.1" y="182.1" transform="rotate(-90 91.1 182.1)">GPIO14</text>
<text x="93.7" y="182.1" transform="rotate(-90 93.7 182.1)">GPIO13</text>
<text x="96.2" y="182.1" transform="rotate(-90 96.2 182.1)">GPIO12</text>
<text x="98.7" y="182.1" transform="rotate(-90 98.7 182.1)">GPIO11</text>
<text x="101.3" y="182.1" transform="rotate(-90 101.3 182.1)">GPIO10</text>
<text x="103.8" y="182.1" transform="rotate(-90 103.8 182.1)">GPIO9</text>
<text x="106.4" y="182.1" transform="rotate(-90 106.4 182.1)">GPIO8</text>
<text x="108.9" y="182.1" transform="rotate(-90 108.9 182.1)">PROG_P</text>
<text x="111.4" y="182.1" transform="rotate(-90 111.4 182.1)">STAT_P</text>
<text x="124.1" y="181.5" transform="rotate(-90 124.1 181.5)">GPIO7</text>
<text x="126.7" y="181.5" transform="rotate(-90 126.7 181.5)">GPIO6</text>
<text x="129.2" y="181.5" transform="rotate(-90 129.2 181.5)">GPIO5</text>
<text x="131.8" y="181.5" transform="rotate(-90 131.8 181.5)">GPIO4</text>
<text x="134.3" y="181.5" transform="rotate(-90 134.3 181.5)">GPIO3</text>
<text x="136.8" y="181.5" transform="rotate(-90 136.8 181.5)">GPIO2</text>
<text x="139.4" y="181.5" transform="rotate(-90 139.4 181.5)">GPIO1</text>
<text x="141.9" y="181.5" transform="rotate(-90 141.9 181.5)">GPIO0</text>
<text x="285.3" y="185.9">D</text>
<text x="26.8" y="188.3">SWCLK</text>
<text x="35" y="199.9">1</text>
<text x="85" y="199.9">2</text>
<text x="135" y="199.9">3</text>
<text x="185" y="199.9">4</text>
<text x="235" y="199.9">5</text>
<text x="285" y="199.9">6</text>
</g>
<g font-size="1.3" fill="#006464">
<text x="92.6" y="17.4">U2</text>
<text x="17.9" y="23.7">USB_C_Receptacle</text>
<text x="25.5" y="21.2">J2</text>
<text x="41.2" y="20.5">Undefined_5V</text>
<text x="54.6" y="22.5">F1</text>
<text x="65" y="23.7">D3</text>
<text x="88" y="19.9">RT9080-3.3</text>
<text x="107.1" y="21.8">3.3V</text>
<text x="124.8" y="21.8">3.3V</text>
<text x="30.7" y="28.8">VBUS</text>
<text x="53.6" y="25">Fuse</text>
<text x="62.2" y="26.3">Schottky</text>
<text x="72.4" y="24.4">5V</text>
<text x="80" y="28.2">C1</text>
<text x="89.4" y="29.4">VIN</text>
<text x="93.6" y="29.4">VOUT</text>
<text x="133.3" y="29.4">SK6812MINI</text>
<text x="137.7" y="26.8">D2</text>
<text x="220.2" y="28.8">U1</text>
<text x="46.4" y="31.3">TP2</text>
<text x="52.8" y="31.3">TP3</text>
<text x="79.4" y="30.7">0.1uF</text>
<text x="89.4" y="32">EN</text>
<text x="94.8" y="35.7" transform="rotate(-90 94.8 35.7)">GND</text>
<text x="99.1" y="33.9">0.1uF</text>
<text x="100.3" y="30.7">C2</text>
<text x="122.2" y="33.2">DIN</text>
<text x="126.7" y="33.2">DOUT</text>
<text x="127.9" y="31.4" transform="rotate(-90 127.9 31.4)">VDD</text>
<text x="162.9" y="35.2">3.3V</text>
<text x="184.2" y="33.2">C3</text>
<text x="195.3" y="34.5">3.3V</text>
<text x="206.9" y="34.5">IOVDD</text>
<text x="217.3" y="31.3">RP2350A</text>
<text x="230.5" y="34.5">GPIO0</text>
<text x="32.8" y="37.7">D+</text>
<text x="32.8" y="40.2">D-</text>
<text x="75.4" y="38.3">GND</text>
<text x="102.7" y="38.3">GND</text>
<text x="108.8" y="38" transform="rotate(-90 108.8 38)">10k</text>
<text x="127.9" y="37.2" transform="rotate(-90 127.9 37.2)">VSS</text>
<text x="182.9" y="36.4">4.7uF</text>
<text x="195.3" y="37.1">3.3V</text>
<text x="195.3" y="39.6">3.3V</text>
<text x="206.9" y="39.6">USB_OTP_VDD</text>
<text x="206.9" y="37.1">QSPI_IOVDD</text>
<text x="230.5" y="37.1">GPIO1</text>
<text x="230.5" y="39.6">GPIO2</text>
<text x="31.9" y="46.6">CC1</text>
<text x="44.4" y="45.3">R1</text>
<text x="49.9" y="45.3">5.1k</text>
<text x="91.9" y="43.4">GND</text>
<text x="108.8" y="43.9" transform="rotate(-90 108.8 43.9)">R4</text>
<text x="111.1" y="44.6">D1</text>
<text x="111.1" y="47.2">LED</text>
<text x="125" y="44.7">GND</text>
<text x="169.5" y="43.4">R3</text>
<text x="170.2" y="47.9">+1V1 L1</text>
<text x="170.2" y="47.9">+1V1</text>
<text x="175.9" y="43.4">33</text>
<text x="179.7" y="47.9">3.3uH</text>
<text x="186.6" y="42.8">GND</text>
<text x="195.3" y="42.1">3.3V</text>
<text x="206.9" y="42.1">ADC_AVDD</text>
<text x="206.9" y="44.7">VREG_AVDD</text>
<text x="206.9" y="47.2">VREG_VIN</text>
<text x="230.5" y="42.1">GPIO3</text>
<text x="230.5" y="44.7">GPIO4</text>
<text x="230.5" y="47.2">GPIO5</text>
<text x="19.9" y="51.1" transform="rotate(-90 19.9 51.1)">SHIELD</text>
<text x="27.5" y="51.1" transform="rotate(-90 27.5 51.1)">GND</text>
<text x="31.9" y="49.1">CC2</text>
<text x="43.7" y="51">R2</text>
<text x="49.9" y="51">5.1k</text>
<text x="55.7" y="52.9">GND</text>
<text x="107.2" y="52.3">GND</text>
<text x="159.4" y="52.9">4.7uF</text>
<text x="160.7" y="49.8">C4</text>
<text x="167.6" y="51.7">C5</text>
<text x="206.9" y="49.8">VREG_LX</text>
<text x="206.9" y="52.3">VREG_FB</text>
<text x="230.5" y="49.8">GPIO6</text>
<text x="230.5" y="52.3">GPIO7</text>
<text x="163.1" y="57.4">GND</text>
<text x="166.4" y="54.8">4.7uF</text>
<text x="170" y="59.3">GND</text>
<text x="193.5" y="54.8">+1V1</text>
<text x="206.9" y="54.8">DVDD</text>
<text x="206.9" y="59.9">RUN</text>
<text x="229.2" y="59.9">GPIO10</text>
<text x="230.5" y="54.8">GPIO8</text>
<text x="230.5" y="57.4">GPIO9</text>
<text x="125" y="64.4">SW1</text>
<text x="192.3" y="63.7">R7</text>
<text x="198.7" y="63.7">27</text>
<text x="206.9" y="65">USB_D+</text>
<text x="229.2" y="62.5">GPIO11</text>
<text x="229.2" y="65">GPIO12</text>
<text x="24.6" y="66.3">GND</text>
<text x="109.8" y="70.7">R6</text>
<text x="115" y="66.9">SMD_4.6x2.8mm_h1.9mm</text>
<text x="116.3" y="70.7">1k</text>
<text x="191.7" y="66.3">R10</text>
<text x="198.7" y="66.3">27</text>
<text x="206.9" y="67.5">USB_D-</text>
<text x="229.2" y="67.5">GPIO13</text>
<text x="229.2" y="70.1">GPIO14</text>
<text x="165.3" y="72.6" transform="rotate(-90 165.3 72.6)">3.3V</text>
<text x="206.9" y="72.6">XIN</text>
<text x="206.9" y="75.2">XOUT</text>
<text x="229.2" y="72.6">GPIO15</text>
<text x="229.2" y="75.2">GPIO16</text>
<text x="229.2" y="77.7">GPIO17</text>
<text x="32.4" y="81.5">5V</text>
<text x="107.2" y="82.8">GND</text>
<text x="126.6" y="80" transform="rotate(-90 126.6 80)">C24</text>
<text x="129.8" y="82.5" transform="rotate(-90 129.8 82.5)">100nf</text>
<text x="206.9" y="80.2">SWCLK</text>
<text x="206.9" y="82.8">SWDIO</text>
<text x="229.2" y="80.2">GPIO18</text>
<text x="229.2" y="82.8">GPIO19</text>
<text x="123.8" y="89.8">Y1</text>
<text x="157.4" y="87.2">CS</text>
<text x="157.4" y="89.8">CLK</text>
<text x="165.3" y="88.2" transform="rotate(-90 165.3 88.2)">VCC</text>
<text x="175.9" y="87.2">100nf</text>
<text x="178.4" y="84">C23</text>
<text x="206.9" y="87.9">QSPI_SD0</text>
<text x="229.2" y="85.3">GPIO20</text>
<text x="229.2" y="87.9">GPIO21</text>
<text x="14.8" y="92.9">0.1uF</text>
<text x="17" y="95.5">C9</text>
<text x="35.8" y="95.5">MCP73831</text>
<text x="35.8" y="92.9">U4</text>
<text x="111.7" y="94.8">R11</text>
<text x="118.8" y="94.8">1k</text>
<text x="121.9" y="92.3">12MHz</text>
<text x="157.4" y="94.8">DO/IO</text>
<text x="157.4" y="92.3">DI/IO</text>
<text x="176.5" y="93.6">U3</text>
<text x="180.8" y="91.7">GND</text>
<text x="206.9" y="95.5">QSPI_SD3</text>
<text x="206.9" y="92.9">QSPI_SD2</text>
<text x="206.9" y="90.4">QSPI_SD1</text>
<text x="229.2" y="90.4">GPIO22</text>
<text x="229.2" y="92.9">GPIO23</text>
<text x="229.2" y="95.5">GPIO24</text>
<text x="20.2" y="98">GND</text>
<text x="36.8" y="99.3">V</text>
<text x="114.2" y="101.8">C25</text>
<text x="114.5" y="99.3">15pF</text>
<text x="131.5" y="101.2">15pF</text>
<text x="132.7" y="98.7">C26</text>
<text x="157.4" y="97.4">WP/IO</text>
<text x="157.4" y="99.9">HOLD/RESET/IO</text>
<text x="176.5" y="96.1">W25Q128JVS</text>
<text x="206.9" y="98">QSPI_SCLK</text>
<text x="206.9" y="100.6">QSPI_CS</text>
<text x="223.1" y="100.6">GPIO26/ADC0</text>
<text x="229.2" y="98">GPIO25</text>
<text x="26.5" y="105.6">STAT</text>
<text x="34.5" y="105.5" transform="rotate(-90 34.5 105.5)">GND VIN</text>
<text x="35.4" y="105.6">PROG</text>
<text x="66.6" y="107.5">Undefined_5V</text>
<text x="123.1" y="107.5">GND</text>
<text x="165.3" y="103.6" transform="rotate(-90 165.3 103.6)">GND</text>
<text x="206.9" y="105.6">VREG_PGND</text>
<text x="223.1" y="103.1">GPIO27/ADC1</text>
<text x="223.1" y="105.6">GPIO28/ADC2</text>
<text x="25.6" y="109.9" transform="rotate(-90 25.6 109.9)">R92k</text>
<text x="47.2" y="111.1" transform="rotate(-90 47.2 111.1)">2k</text>
<text x="61" y="112.6">4.7uF</text>
<text x="61.6" y="110.1">C10</text>
<text x="88.3" y="113.3">AO3401A</text>
<text x="88.3" y="110.7">Q1</text>
<text x="162.4" y="111.4">GND</text>
<text x="196.7" y="112">GND</text>
<text x="206.9" y="108.2">GND</text>
<text x="223.1" y="108.2">GPIO29/ADC3</text>
<text x="20.2" y="118.3">GND</text>
<text x="31.6" y="114.5">GND</text>
<text x="47.2" y="114.4" transform="rotate(-90 47.2 114.4)">R5</text>
<text x="75.8" y="118" transform="rotate(-90 75.8 118)">100k</text>
<text x="14" y="125.3">JST_2mm_LiPo</text>
<text x="19.8" y="122.8">J6</text>
<text x="41.8" y="120.2">GND</text>
<text x="57" y="122.8">GND</text>
<text x="75.8" y="123.9" transform="rotate(-90 75.8 123.9)">R8</text>
<text x="159.9" y="120.2">+1V1</text>
<text x="207.2" y="120.9" transform="rotate(-90 207.2 120.9)">3.3V</text>
<text x="31" y="131.7">GND</text>
<text x="71" y="129.1">GND</text>
<text x="156.9" y="129.1">C11</text>
<text x="166.4" y="129.1">C6</text>
<text x="174" y="129.1">C7</text>
<text x="181.6" y="129.1">C8</text>
<text x="191.1" y="131.7">10uF</text>
<text x="192.4" y="128.5">C12</text>
<text x="201.9" y="129.1">C22</text>
<text x="209.6" y="129.1">C21</text>
<text x="216.5" y="129.1">C20</text>
<text x="223.5" y="129.1">C19</text>
<text x="230.5" y="129.1">C16</text>
<text x="238.1" y="129.1">C17</text>
<text x="245.8" y="129.1">C18</text>
<text x="252.7" y="129.1">C13</text>
<text x="260.4" y="129.1">C14</text>
<text x="268" y="129.1">C15</text>
<text x="155.6" y="132.3">4.7uF</text>
<text x="160.5" y="136.8">GND</text>
<text x="163.8" y="132.3">100nf</text>
<text x="172.1" y="132.3">100nf</text>
<text x="179.7" y="132.3">100nf</text>
<text x="199.4" y="132.3">100nf</text>
<text x="207" y="132.3">100nf</text>
<text x="214" y="132.3">100nf</text>
<text x="221" y="132.3">100nf</text>
<text x="228" y="132.3">100nf</text>
<text x="236.2" y="132.3">100nf</text>
<text x="243.8" y="132.3">100nf 100nf</text>
<text x="258.5" y="132.3">100nf</text>
<text x="266.1" y="132.3">100nf</text>
<text x="184" y="140.6">GND</text>
<text x="18" y="159.6">Qwiic_RA</text>
<text x="21" y="157.1">J3</text>
<text x="36.1" y="164.7">GND</text>
<text x="41" y="162.2">3.3V</text>
<text x="14.4" y="179.9">Conn_01x04</text>
<text x="19.1" y="177.4">J5</text>
<text x="26.4" y="179.3">3.3V</text>
<text x="116.9" y="179.9">5V</text>
<text x="146.6" y="187.6">GND</text>
<text x="25.9" y="194.5">GND</text>
<text x="89.4" y="195.8">Conn_01x13</text>
<text x="94.1" y="193.3">J7</text>
<text x="124.9" y="195.2">Conn_01x11</text>
<text x="129.6" y="192.6">J4</text>
</g>
<g font-size="1.3" fill="#840084">
<text x="88.7" y="22.5">VMax:</text>
<text x="95.2" y="22.5">5.5V</text>
<text x="87.8" y="25">IMax:</text>
<text x="93.8" y="25">600mA</text>
</g>
<g font-size="1.3" fill="#a90000">
<text x="36.8" y="27.7">VBUS</text>
<text x="86.9" y="28.3">1</text>
<text x="99.6" y="28.3">5</text>
<text x="126.7" y="26.7" transform="rotate(-90 126.7 26.7)">4</text>
<text x="86.9" y="30.9">3</text>
<text x="119.9" y="32.1">3</text>
<text x="132.6" y="32.1">1</text>
<text x="203.8" y="35.9">54</text>
<text x="204.4" y="33.4">1</text>
<text x="237.4" y="33.4">2</text>
<text x="237.4" y="35.9">3</text>
<text x="38.1" y="36.6">A6</text>
<text x="38.1" y="39.1">A7</text>
<text x="93.7" y="38.2" transform="rotate(-90 93.7 38.2)">2</text>
<text x="126.7" y="39.4" transform="rotate(-90 126.7 39.4)">2</text>
<text x="203.8" y="41">44</text>
<text x="203.8" y="38.5">53</text>
<text x="237.4" y="38.5">4</text>
<text x="237.4" y="41">5</text>
<text x="38.1" y="45.5">A5</text>
<text x="203.8" y="43.6">46</text>
<text x="203.8" y="46.1">49</text>
<text x="237.4" y="43.6">7</text>
<text x="237.4" y="46.1">8</text>
<text x="38" y="48">B5</text>
<text x="203.8" y="53.7">23</text>
<text x="203.8" y="48.6">48</text>
<text x="203.8" y="51.2">50</text>
<text x="236.8" y="51.2">10</text>
<text x="236.8" y="53.7">12</text>
<text x="237.4" y="48.6">9</text>
<text x="18.8" y="55.3" transform="rotate(-90 18.8 55.3)">S</text>
<text x="26.4" y="56.6" transform="rotate(-90 26.4 56.6)">GND</text>
<text x="203.8" y="58.8">26</text>
<text x="236.8" y="56.3">13</text>
<text x="236.8" y="58.8">14</text>
<text x="203.8" y="63.9">52</text>
<text x="236.8" y="61.3">15</text>
<text x="236.8" y="63.9">16</text>
<text x="203.8" y="71.5">21</text>
<text x="203.8" y="66.4">51</text>
<text x="236.8" y="66.4">17</text>
<text x="236.8" y="69">18</text>
<text x="236.8" y="71.5">19</text>
<text x="203.8" y="74">22</text>
<text x="236.8" y="74">27</text>
<text x="236.8" y="76.6">28</text>
<text x="164.2" y="83.3" transform="rotate(-90 164.2 83.3)">8</text>
<text x="203.8" y="79.1">24</text>
<text x="203.8" y="81.7">25</text>
<text x="236.8" y="79.1">29</text>
<text x="236.8" y="81.7">31</text>
<text x="154.9" y="86.1">1</text>
<text x="154.9" y="88.6">6</text>
<text x="203.8" y="86.7">57</text>
<text x="203.8" y="89.3">59</text>
<text x="236.8" y="84.2">32</text>
<text x="236.8" y="86.7">33</text>
<text x="236.8" y="89.3">34</text>
<text x="154.9" y="93.7">2</text>
<text x="154.9" y="91.2">5</text>
<text x="203.8" y="94.4">55</text>
<text x="203.8" y="91.8">58</text>
<text x="236.8" y="91.8">35</text>
<text x="236.8" y="94.4">36</text>
<text x="33.4" y="96.6" transform="rotate(-90 33.4 96.6)">4</text>
<text x="41.8" y="98.2">3</text>
<text x="154.9" y="96.3">3</text>
<text x="154.9" y="98.8">7</text>
<text x="203.8" y="96.9">56</text>
<text x="203.8" y="99.4">60</text>
<text x="236.8" y="96.9">37</text>
<text x="236.8" y="99.4">40</text>
<text x="236.8" y="102">41</text>
<text x="24.1" y="104.5">1</text>
<text x="41.8" y="104.5">5</text>
<text x="164.2" y="106.1" transform="rotate(-90 164.2 106.1)">4</text>
<text x="203.8" y="104.5">47</text>
<text x="203.8" y="107.1">EP</text>
<text x="236.8" y="104.5">42</text>
<text x="236.8" y="107.1">43</text>
<text x="33.4" y="108" transform="rotate(-90 33.4 108)">2</text>
<text x="77.4" y="110.9">1</text>
<text x="84.2" y="108" transform="rotate(-90 84.2 108)">3</text>
<text x="84.2" y="115.6" transform="rotate(-90 84.2 115.6)">2</text>
<text x="27.9" y="162.3">1</text>
<text x="27.9" y="164.8">2</text>
<text x="27.9" y="167.4">3</text>
<text x="27.9" y="169.9">4</text>
<text x="22.8" y="184.5">3</text>
<text x="22.8" y="182">4</text>
<text x="122.9" y="185.5" transform="rotate(-90 122.9 185.5)">9</text>
<text x="125.5" y="185.5" transform="rotate(-90 125.5 185.5)">8</text>
<text x="128" y="185.5" transform="rotate(-90 128 185.5)">7</text>
<text x="130.6" y="185.5" transform="rotate(-90 130.6 185.5)">6</text>
<text x="133.1" y="185.5" transform="rotate(-90 133.1 185.5)">5</text>
<text x="135.6" y="185.5" transform="rotate(-90 135.6 185.5)">4</text>
<text x="138.2" y="185.5" transform="rotate(-90 138.2 185.5)">3</text>
<text x="140.7" y="185.5" transform="rotate(-90 140.7 185.5)">2</text>
<text x="143.3" y="185.5" transform="rotate(-90 143.3 185.5)">1</text>
<text x="22.8" y="189.6">1</text>
<text x="22.8" y="187.1">2</text>
<text x="79.8" y="186.7" transform="rotate(-90 79.8 186.7)">13</text>
<text x="82.3" y="186.7" transform="rotate(-90 82.3 186.7)">12</text>
<text x="84.8" y="186.7" transform="rotate(-90 84.8 186.7)">11</text>
<text x="87.4" y="186.7" transform="rotate(-90 87.4 186.7)">10</text>
<text x="89.9" y="186.1" transform="rotate(-90 89.9 186.1)">9</text>
<text x="92.5" y="186.1" transform="rotate(-90 92.5 186.1)">8</text>
<text x="95" y="186.1" transform="rotate(-90 95 186.1)">7</text>
<text x="97.5" y="186.1" transform="rotate(-90 97.5 186.1)">6</text>
<text x="100.1" y="186.1" transform="rotate(-90 100.1 186.1)">5</text>
<text x="102.6" y="186.1" transform="rotate(-90 102.6 186.1)">4</text>
<text x="105.2" y="186.1" transform="rotate(-90 105.2 186.1)">3</text>
<text x="107.7" y="186.1" transform="rotate(-90 107.7 186.1)">2</text>
<text x="110.2" y="186.1" transform="rotate(-90 110.2 186.1)">1</text>
<text x="117.9" y="186.1" transform="rotate(-90 117.9 186.1)">11</text>
<text x="120.4" y="186.1" transform="rotate(-90 120.4 186.1)">10</text>
</g>
<g font-size="1.3" fill="#725600">
<text x="78.3" y="25.2" transform="rotate(-90 78.3 25.2)">VBAT_IN</text>
<text x="54.8" y="97" transform="rotate(-90 54.8 97)">VBAT</text>
<text x="85.3" y="101.4" transform="rotate(-90 85.3 101.4)">VBAT</text>
<text x="85.3" y="125.2" transform="rotate(-90 85.3 125.2)">VBAT_IN</text>
<text x="121.5" y="181.4" transform="rotate(-90 121.5 181.4)">VBAT</text>
</g>
<g font-size="1" fill="#840000">
<text x="20.2" y="130.3">-</text>
<text x="20.2" y="132.8">+</text>
<text x="22.5" y="163.3">GND</text>
<text x="22.6" y="165.8">3V3</text>
<text x="22.6" y="168.4">SDA</text>
<text x="22.6" y="170.9">SCL</text>
</g>
<text font-size=".8" fill="#840000" x="128" y="37.2">RGB</text>
<g font-size=".8" fill="#006464">
<text x="162.7" y="92.5">0</text>
<text x="163.4" y="95">1</text>
<text x="38.1" y="99.5">BAT</text>
<text x="163.7" y="97.6">2</text>
<text x="173.5" y="100.1">3</text>
</g>
</svg>
